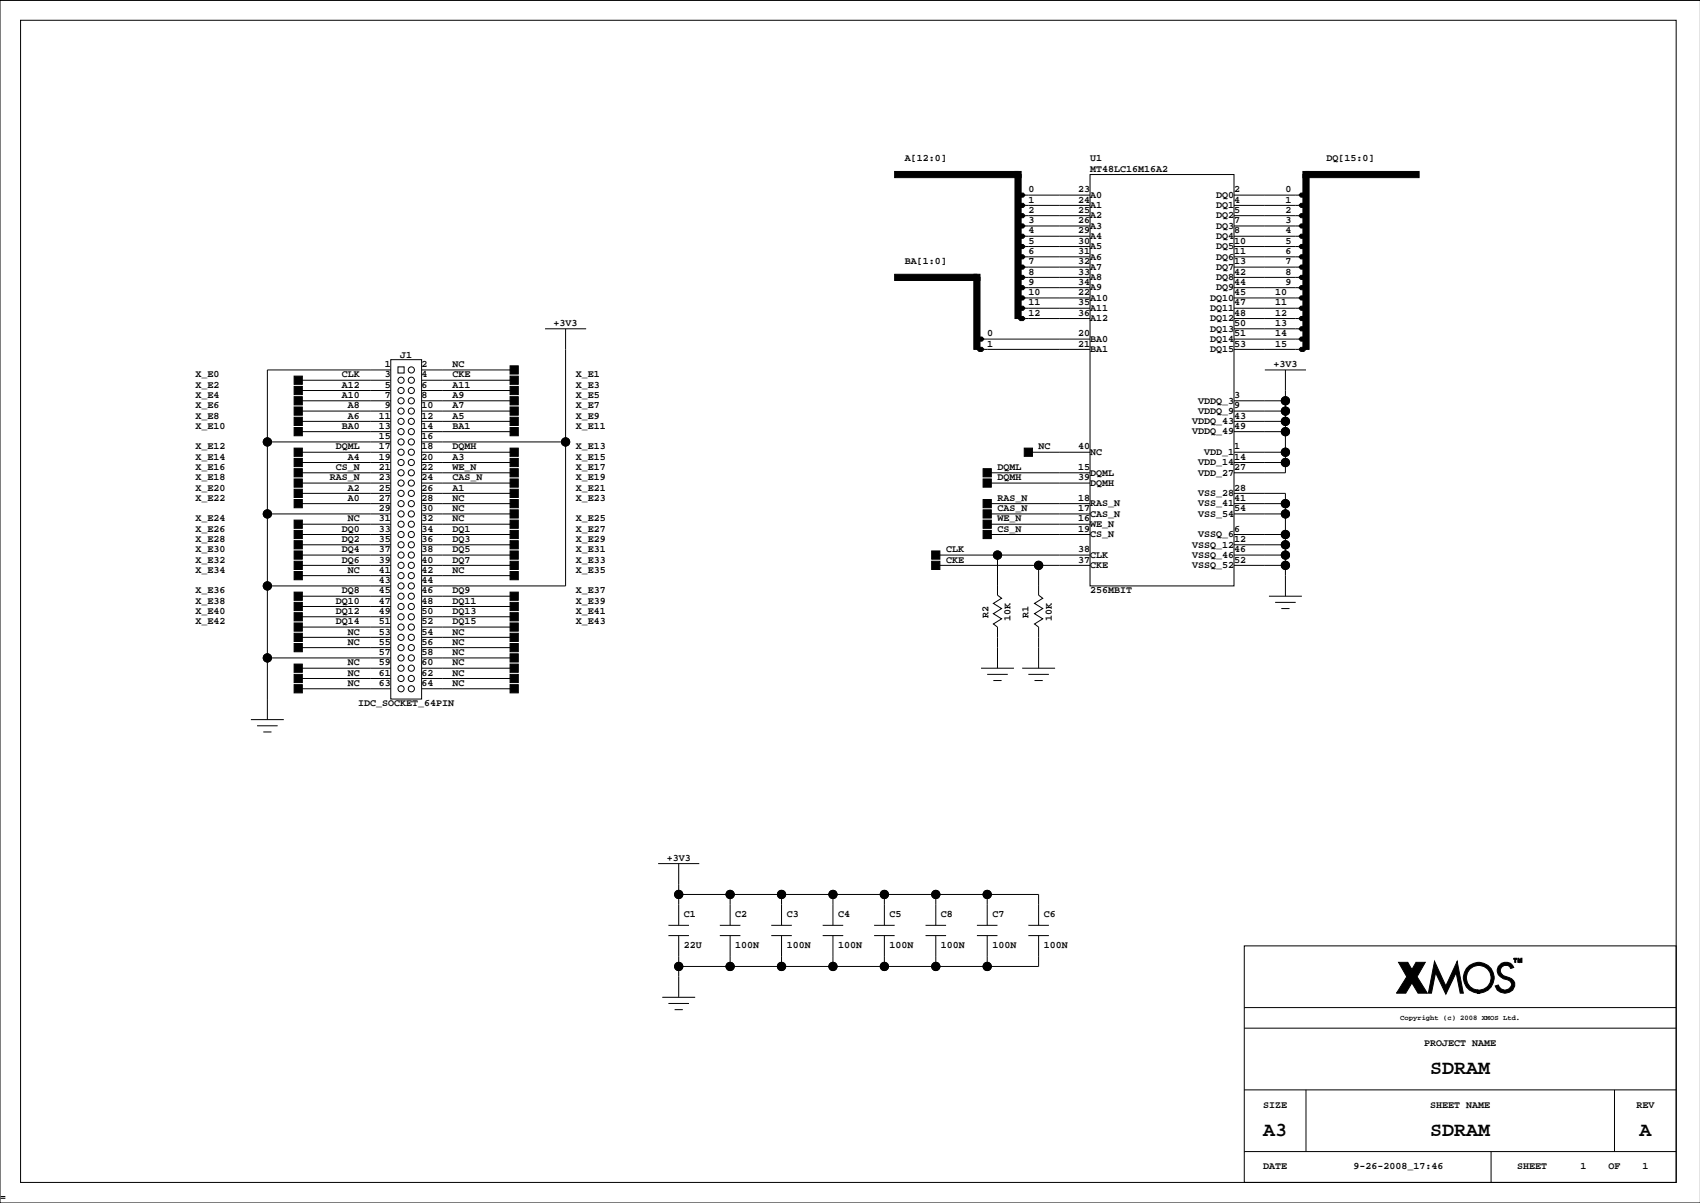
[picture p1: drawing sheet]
<svg xmlns="http://www.w3.org/2000/svg" width="420mm" height="297mm" viewBox="0 0 420 297" stroke-linecap="round" stroke-linejoin="round" font-family="sans-serif">
<g fill="none" stroke="#000" stroke-width=".25">
<path d="M5.1 5h408.8v287h-408.8zM419.9 .1h-419.9v296.9h419.9M253.2 58.3h16M253.2 55.8h16M253.2 53.3h16M253.2 50.7h16M253.2 48.2h16M253.9 58.3h.1M253.9 55.8h.1M253.9 53.3h.1M253.9 50.7h.1M253.9 48.2h.1"/>
<path d="M269.2 43.1h35.5v101.6h-35.5zM304.7 58.3h16M304.7 55.8h16M304.7 53.3h16M304.7 50.7h16M304.7 48.2h16M320 58.3h.1M320 55.8h.1M320 53.3h.1M320 50.7h.1M320 48.2h.1M253.2 78.6h16"/>
<path d="M253.2 76.1h16M253.2 73.6h16M253.2 71h16M253.2 68.5h16M253.2 66h16M253.2 63.4h16M253.2 60.9h16M253.9 78.6h.1M253.9 76.1h.1M253.9 73.6h.1M253.9 71h.1M253.9 68.5h.1"/>
<path d="M253.9 66h.1M253.9 63.4h.1M253.9 60.9h.1M304.7 78.6h16M304.7 76.1h16M304.7 73.6h16M304.7 71h16M304.7 68.5h16M304.7 66h16M304.7 63.4h16M304.7 60.9h16M320 71h.1"/>
<path d="M320 68.5h.1M320 66h.1M320 63.4h.1M320 60.9h.1M320 78.6h.1M320 76.1h.1M320 73.6h.1M73.6 99h22.9M73.6 96.4h22.9M73.6 93.9h22.9M96.5 88.8h7.6v83.8h-7.6zM96.5 91.3h-30.5v86.4"/>
<path d="M98.3 90.6h1.5v1.5h-1.5zM104.1 99h22.9M104.1 91.3h22.9M104.1 96.4h22.9M104.1 93.9h22.9M134.6 81.2h10.1M139.7 81.2v63.5h-35.6M243 86.3h26.2M243 83.7h26.2M243.8 86.3h.1M243.8 83.7h.1M304.7 86.3h16"/>
<path d="M304.7 83.7h16M304.7 81.2h16M304.7 99h12.7M312.3 91.3h10.2M317.4 91.3v25.4h-12.7M320 86.3h.1M320 83.7h.1M320 81.2h.1M66 109.1h30.5M73.6 119.3h22.9M73.6 116.7h22.9M73.6 111.7h22.9"/>
<path d="M73.6 101.5h22.9M73.6 104h22.9M73.6 106.6h22.9M73.6 114.2h22.9M104.1 119.3h22.9M104.1 116.7h22.9M104.1 111.7h22.9M104.1 101.5h22.9M104.1 104h22.9M104.1 106.6h22.9M104.1 114.2h22.9M104.1 109.1h35.6"/>
<path d="M243.8 119.3h25.4M243.8 116.7h25.4M253.9 111.7h15.3M304.7 111.7h12.7M304.7 101.5h12.7M304.7 104h12.7M304.7 106.6h12.7M304.7 114.2h12.7M66 126.9h30.5M73.6 139.6h22.9M73.6 121.8h22.9M73.6 132h22.9"/>
<path d="M73.6 137.1h22.9M73.6 129.4h22.9M73.6 124.4h22.9M73.6 134.5h22.9M104.1 139.6h22.9M104.1 121.8h22.9M104.1 132h22.9M104.1 137.1h22.9M104.1 129.4h22.9M104.1 124.4h22.9M104.1 126.9h22.9M104.1 134.5h22.9"/>
<path d="M231.1 139.6h38.1M231.1 137.1h38.1M243.8 132h25.4M243.8 129.4h25.4M243.8 124.4h25.4M243.8 126.9h25.4M246.3 137.1v9.9l1 .7-2 1.3 2 1.3-2 1.2 2 1.3-2 1.3 1 .7v10.2M256.5 139.6v7.4l1 .7-2 1.3 2 1.3-2 1.2 2 1.3-2 1.3 1 .7v10.2M304.7 139.6h12.7M304.7 121.8h12.7v25.4M304.7 132h12.7M304.7 137.1h12.7"/>
<path d="M304.7 124.4h12.7M304.7 126.9h12.7M304.7 134.5h12.7M66 144.7h30.5M73.6 147.2h22.9M73.6 159.9h22.9M73.6 157.4h22.9M73.6 154.8h22.9M73.6 152.3h22.9M73.6 149.8h22.9M73.6 142.1h22.9M104.1 147.2h22.9"/>
<path d="M104.1 159.9h22.9M104.1 157.4h22.9M104.1 154.8h22.9M104.1 152.3h22.9M104.1 149.8h22.9M104.1 142.1h22.9M313.4 147.2h8.1M314.9 148.7h5.1M316.4 150.3h2M62 177.7h8.1M63.5 179.2h5.1M66 162.4h30.5"/>
<path d="M73.6 170.1h22.9M73.6 167.5h22.9M73.6 165h22.9M104.1 170.1h22.9M104.1 167.5h22.9M104.1 165h22.9M104.1 162.4h22.9M242.3 165h8.1M243.8 166.5h5.1M245.3 168h2M252.4 165h8.1M253.9 166.5h5.1"/>
<path d="M255.5 168h2M65 180.7h2M162.5 213.2h10.2M167.6 213.2v15.3M165.1 228.5h5M165.1 231h5M167.6 231v15.3M167.6 220.9h88.9v7.6M177.8 228.5h5M177.8 231h5M180.3 220.9v7.6M180.3 231v7.6"/>
<path d="M190.5 228.5h5M190.5 231h5M193 220.9v7.6M193 231v7.6M203.2 228.5h5M203.2 231h5M205.7 220.9v7.6M205.7 231v7.6M215.9 228.5h5M215.9 231h5M218.4 220.9v7.6M218.4 231v7.6"/>
<path d="M228.5 228.5h5.1M228.5 231h5.1M231.1 220.9v7.6M231.1 231v7.6M241.2 228.5h5.1M241.2 231h5.1M243.8 220.9v7.6M243.8 231v7.6M253.9 228.5h5.1M253.9 231h5.1M256.5 231v7.6h-88.9M307.3 233.6h106.6v58.4h-106.6z"/>
<path d="M163.5 246.3h8.2M165.1 247.8h5M166.6 249.3h2M307.3 248.8h106.6M307.3 253.9h106.6M307.3 269.1h106.6M322.5 269.1v15.2M398.7 269.1v15.2M307.3 284.3h106.6M368.2 284.3v7.7"/>
<circle cx="99" cy="99" r=".76"/>
<circle cx="99" cy="96.4" r=".76"/>
<circle cx="99" cy="93.9" r=".76"/>
<circle cx="101.6" cy="96.4" r=".76"/>
<circle cx="101.6" cy="99" r=".76"/>
<circle cx="101.6" cy="91.3" r=".76"/>
<circle cx="101.6" cy="93.9" r=".76"/>
<circle cx="317.4" cy="99" r="1.02"/>
<circle cx="66" cy="109.1" r="1.02"/>
<circle cx="99" cy="111.7" r=".76"/>
<circle cx="99" cy="119.3" r=".76"/>
<circle cx="99" cy="104" r=".76"/>
<circle cx="99" cy="109.1" r=".76"/>
<circle cx="99" cy="101.5" r=".76"/>
<circle cx="99" cy="116.7" r=".76"/>
<circle cx="99" cy="114.2" r=".76"/>
<circle cx="99" cy="106.6" r=".76"/>
<circle cx="101.6" cy="111.7" r=".76"/>
<circle cx="101.6" cy="119.3" r=".76"/>
<circle cx="101.6" cy="104" r=".76"/>
<circle cx="101.6" cy="109.1" r=".76"/>
<circle cx="101.6" cy="101.5" r=".76"/>
<circle cx="101.6" cy="116.7" r=".76"/>
<circle cx="101.6" cy="114.2" r=".76"/>
<circle cx="101.6" cy="106.6" r=".76"/>
<circle cx="139.7" cy="109.1" r="1.02"/>
<circle cx="317.4" cy="104" r="1.02"/>
<circle cx="317.4" cy="111.7" r="1.02"/>
<circle cx="317.4" cy="101.5" r="1.02"/>
<circle cx="317.4" cy="114.2" r="1.02"/>
<circle cx="317.4" cy="106.6" r="1.02"/>
<circle cx="66" cy="126.9" r="1.02"/>
<circle cx="99" cy="124.4" r=".76"/>
<circle cx="99" cy="132" r=".76"/>
<circle cx="99" cy="134.5" r=".76"/>
<circle cx="99" cy="126.9" r=".76"/>
<circle cx="99" cy="139.6" r=".76"/>
<circle cx="99" cy="121.8" r=".76"/>
<circle cx="99" cy="137.1" r=".76"/>
<circle cx="99" cy="129.4" r=".76"/>
<circle cx="101.6" cy="124.4" r=".76"/>
<circle cx="101.6" cy="132" r=".76"/>
<circle cx="101.6" cy="134.5" r=".76"/>
<circle cx="101.6" cy="139.6" r=".76"/>
<circle cx="101.6" cy="126.9" r=".76"/>
<circle cx="101.6" cy="121.8" r=".76"/>
<circle cx="101.6" cy="137.1" r=".76"/>
<circle cx="101.6" cy="129.4" r=".76"/>
<circle cx="246.3" cy="137.1" r="1.02"/>
<circle cx="256.5" cy="139.6" r="1.02"/>
<circle cx="317.4" cy="124.4" r="1.02"/>
<circle cx="317.4" cy="132" r="1.02"/>
<circle cx="317.4" cy="139.6" r="1.02"/>
<circle cx="317.4" cy="137.1" r="1.02"/>
<circle cx="317.4" cy="126.9" r="1.02"/>
<circle cx="317.4" cy="134.5" r="1.02"/>
<circle cx="66" cy="144.7" r="1.02"/>
<circle cx="99" cy="159.9" r=".76"/>
<circle cx="99" cy="152.3" r=".76"/>
<circle cx="99" cy="154.8" r=".76"/>
<circle cx="99" cy="147.2" r=".76"/>
<circle cx="99" cy="157.4" r=".76"/>
<circle cx="99" cy="149.8" r=".76"/>
<circle cx="99" cy="142.1" r=".76"/>
<circle cx="99" cy="144.7" r=".76"/>
<circle cx="101.6" cy="159.9" r=".76"/>
<circle cx="101.6" cy="152.3" r=".76"/>
<circle cx="101.6" cy="147.2" r=".76"/>
<circle cx="101.6" cy="154.8" r=".76"/>
<circle cx="101.6" cy="157.4" r=".76"/>
<circle cx="101.6" cy="144.7" r=".76"/>
<circle cx="101.6" cy="142.1" r=".76"/>
<circle cx="101.6" cy="149.8" r=".76"/>
<circle cx="66" cy="162.4" r="1.02"/>
<circle cx="99" cy="167.5" r=".76"/>
<circle cx="99" cy="162.4" r=".76"/>
<circle cx="99" cy="165" r=".76"/>
<circle cx="99" cy="170.1" r=".76"/>
<circle cx="101.6" cy="167.5" r=".76"/>
<circle cx="101.6" cy="162.4" r=".76"/>
<circle cx="101.6" cy="165" r=".76"/>
<circle cx="101.6" cy="170.1" r=".76"/>
<circle cx="167.6" cy="238.6" r="1.02"/>
<circle cx="167.6" cy="220.9" r="1.02"/>
<circle cx="180.3" cy="238.6" r="1.02"/>
<circle cx="180.3" cy="220.9" r="1.02"/>
<circle cx="193" cy="238.6" r="1.02"/>
<circle cx="193" cy="220.9" r="1.02"/>
<circle cx="205.7" cy="238.6" r="1.02"/>
<circle cx="205.7" cy="220.9" r="1.02"/>
<circle cx="218.4" cy="238.6" r="1.02"/>
<circle cx="218.4" cy="220.9" r="1.02"/>
<circle cx="231.1" cy="238.6" r="1.02"/>
<circle cx="231.1" cy="220.9" r="1.02"/>
<circle cx="243.8" cy="238.6" r="1.02"/>
<circle cx="243.8" cy="220.9" r="1.02"/>
</g>
<g fill="#000" stroke="#000" stroke-width=".25">
<path d="M220.9 42.3h30.5v1.6h-30.5z" fill-rule="evenodd"/>
<path d="M250.6 42.3h1.6v1.6h-1.6z" fill-rule="evenodd"/>
<path d="M251.9 57.8h.8l.5 .5-.5 .5h-.8l-.5-.5z" fill-rule="evenodd"/>
<path d="M251.9 55.3h.8l.5 .5-.5 .5h-.8l-.5-.5z" fill-rule="evenodd"/>
<path d="M251.4 53.3l.5-.6h.8l.5 .6-.5 .5h-.8z" fill-rule="evenodd"/>
<path d="M251.9 50.2h.8l.5 .5-.5 .5h-.8l-.5-.5z" fill-rule="evenodd"/>
<path d="M251.9 47.7h.8l.5 .5-.5 .5h-.8l-.5-.5z" fill-rule="evenodd"/>
<path d="M321.2 57.8h.8l.5 .5-.5 .5h-.8l-.5-.5z" fill-rule="evenodd"/>
<path d="M321.2 55.3h.8l.5 .5-.5 .5h-.8l-.5-.5z" fill-rule="evenodd"/>
<path d="M320.7 53.3l.5-.6h.8l.5 .6-.5 .5h-.8z" fill-rule="evenodd"/>
<path d="M321.2 50.2h.8l.5 .5-.5 .5h-.8l-.5-.5z" fill-rule="evenodd"/>
<path d="M321.2 47.7h.8l.5 .5-.5 .5h-.8l-.5-.5z" fill-rule="evenodd"/>
<path d="M321.7 42.3h1.6v1.6h-1.6z" fill-rule="evenodd"/>
<path d="M322.5 42.3h27.9v1.6h-27.9z" fill-rule="evenodd"/>
<path d="M220.9 67.7h20.3v1.6h-20.3z" fill-rule="evenodd"/>
<path d="M240.5 67.7h1.5v1.6h-1.5z" fill-rule="evenodd"/>
<path d="M250.6 43.1h1.6v35.5h-1.6z" fill-rule="evenodd"/>
<path d="M251.9 78.1h.8l.5 .5-.5 .6h-.8l-.5-.6z" fill-rule="evenodd"/>
<path d="M251.9 75.6h.8l.5 .5-.5 .5h-.8l-.5-.5z" fill-rule="evenodd"/>
<path d="M251.4 73.6l.5-.5h.8l.5 .5-.5 .5h-.8z" fill-rule="evenodd"/>
<path d="M251.9 70.5h.8l.5 .5-.5 .5h-.8l-.5-.5z" fill-rule="evenodd"/>
<path d="M251.9 68h.8l.5 .5-.5 .5h-.8l-.5-.5z" fill-rule="evenodd"/>
<path d="M251.4 66l.5-.6h.8l.5 .6-.5 .5h-.8z" fill-rule="evenodd"/>
<path d="M251.9 62.9h.8l.5 .5-.5 .5h-.8l-.5-.5z" fill-rule="evenodd"/>
<path d="M251.4 60.9l.5-.5h.8l.5 .5-.5 .5h-.8z" fill-rule="evenodd"/>
<path d="M321.2 70.5h.8l.5 .5-.5 .5h-.8l-.5-.5z" fill-rule="evenodd"/>
<path d="M321.2 68h.8l.5 .5-.5 .5h-.8l-.5-.5z" fill-rule="evenodd"/>
<path d="M320.7 66l.5-.6h.8l.5 .6-.5 .5h-.8z" fill-rule="evenodd"/>
<path d="M321.2 62.9h.8l.5 .5-.5 .5h-.8l-.5-.5z" fill-rule="evenodd"/>
<path d="M320.7 60.9l.5-.5h.8l.5 .5-.5 .5h-.8z" fill-rule="evenodd"/>
<path d="M321.2 78.1h.8l.5 .5-.5 .6h-.8l-.5-.6z" fill-rule="evenodd"/>
<path d="M321.2 75.6h.8l.5 .5-.5 .5h-.8l-.5-.5z" fill-rule="evenodd"/>
<path d="M320.7 73.6l.5-.5h.8l.5 .5-.5 .5h-.8z" fill-rule="evenodd"/>
<path d="M72.6 92.9h2.1v2h-2.1z" fill-rule="evenodd"/>
<path d="M72.6 97.9h2.1v2.1h-2.1z" fill-rule="evenodd"/>
<path d="M72.6 95.4h2.1v2h-2.1z" fill-rule="evenodd"/>
<path d="M126 92.9h2v2h-2z" fill-rule="evenodd"/>
<path d="M126 95.4h2v2h-2z" fill-rule="evenodd"/>
<path d="M126 97.9h2v2.1h-2z" fill-rule="evenodd"/>
<path d="M126 90.3h2v2.1h-2z" fill-rule="evenodd"/>
<path d="M240.5 68.5h1.5v17.8h-1.5z" fill-rule="evenodd"/>
<path d="M241.2 86.3l.6-.5h.7l.5 .5-.5 .5h-.7z" fill-rule="evenodd"/>
<path d="M241.2 83.7l.6-.5h.7l.5 .5-.5 .5h-.7z" fill-rule="evenodd"/>
<path d="M321.2 85.8h.8l.5 .5-.5 .5h-.8l-.5-.5z" fill-rule="evenodd"/>
<path d="M321.2 83.2h.8l.5 .5-.5 .5h-.8l-.5-.5z" fill-rule="evenodd"/>
<path d="M320.7 81.2l.5-.5h.8l.5 .5-.5 .5h-.8z" fill-rule="evenodd"/>
<path d="M321.7 43.1h1.6v43.2h-1.6z" fill-rule="evenodd"/>
<path d="M72.6 115.7h2.1v2.1h-2.1z" fill-rule="evenodd"/>
<path d="M72.6 110.6h2.1v2.1h-2.1z" fill-rule="evenodd"/>
<path d="M72.6 113.2h2.1v2h-2.1z" fill-rule="evenodd"/>
<path d="M72.6 103h2.1v2.1h-2.1z" fill-rule="evenodd"/>
<path d="M72.6 100.5h2.1v2h-2.1z" fill-rule="evenodd"/>
<path d="M72.6 105.6h2.1v2h-2.1z" fill-rule="evenodd"/>
<path d="M126 115.7h2v2.1h-2z" fill-rule="evenodd"/>
<path d="M126 110.6h2v2.1h-2z" fill-rule="evenodd"/>
<path d="M126 105.6h2v2h-2z" fill-rule="evenodd"/>
<path d="M126 113.2h2v2h-2z" fill-rule="evenodd"/>
<path d="M126 103h2v2.1h-2z" fill-rule="evenodd"/>
<path d="M126 100.5h2v2h-2z" fill-rule="evenodd"/>
<path d="M242.8 115.7h2v2.1h-2z" fill-rule="evenodd"/>
<path d="M252.9 110.6h2.1v2.1h-2.1z" fill-rule="evenodd"/>
<path d="M72.6 118.3h2.1v2h-2.1z" fill-rule="evenodd"/>
<path d="M72.6 136h2.1v2.1h-2.1z" fill-rule="evenodd"/>
<path d="M72.6 133.5h2.1v2h-2.1z" fill-rule="evenodd"/>
<path d="M72.6 131h2.1v2h-2.1z" fill-rule="evenodd"/>
<path d="M72.6 123.3h2.1v2.1h-2.1z" fill-rule="evenodd"/>
<path d="M72.6 120.8h2.1v2h-2.1z" fill-rule="evenodd"/>
<path d="M72.6 128.4h2.1v2.1h-2.1z" fill-rule="evenodd"/>
<path d="M126 118.3h2v2h-2z" fill-rule="evenodd"/>
<path d="M126 136h2v2.1h-2z" fill-rule="evenodd"/>
<path d="M126 133.5h2v2h-2z" fill-rule="evenodd"/>
<path d="M126 131h2v2h-2z" fill-rule="evenodd"/>
<path d="M126 120.8h2v2h-2z" fill-rule="evenodd"/>
<path d="M126 125.9h2v2h-2z" fill-rule="evenodd"/>
<path d="M126 128.4h2v2.1h-2z" fill-rule="evenodd"/>
<path d="M126 123.3h2v2.1h-2z" fill-rule="evenodd"/>
<path d="M230.1 136h2v2.1h-2z" fill-rule="evenodd"/>
<path d="M242.8 123.3h2v2.1h-2z" fill-rule="evenodd"/>
<path d="M242.8 125.9h2v2h-2z" fill-rule="evenodd"/>
<path d="M242.8 128.4h2v2.1h-2z" fill-rule="evenodd"/>
<path d="M242.8 131h2v2h-2z" fill-rule="evenodd"/>
<path d="M242.8 118.3h2v2h-2z" fill-rule="evenodd"/>
<path d="M72.6 138.6h2.1v2h-2.1z" fill-rule="evenodd"/>
<path d="M72.6 153.8h2.1v2h-2.1z" fill-rule="evenodd"/>
<path d="M72.6 151.3h2.1v2h-2.1z" fill-rule="evenodd"/>
<path d="M72.6 148.7h2.1v2.1h-2.1z" fill-rule="evenodd"/>
<path d="M72.6 146.2h2.1v2h-2.1z" fill-rule="evenodd"/>
<path d="M72.6 156.4h2.1v2h-2.1z" fill-rule="evenodd"/>
<path d="M72.6 141.1h2.1v2h-2.1z" fill-rule="evenodd"/>
<path d="M126 153.8h2v2h-2z" fill-rule="evenodd"/>
<path d="M126 151.3h2v2h-2z" fill-rule="evenodd"/>
<path d="M126 148.7h2v2.1h-2z" fill-rule="evenodd"/>
<path d="M126 146.2h2v2h-2z" fill-rule="evenodd"/>
<path d="M126 138.6h2v2h-2z" fill-rule="evenodd"/>
<path d="M126 156.4h2v2h-2z" fill-rule="evenodd"/>
<path d="M126 141.1h2v2h-2z" fill-rule="evenodd"/>
<path d="M230.1 138.6h2v2h-2z" fill-rule="evenodd"/>
<path d="M72.6 158.9h2.1v2h-2.1z" fill-rule="evenodd"/>
<path d="M72.6 164h2.1v2h-2.1z" fill-rule="evenodd"/>
<path d="M72.6 166.5h2.1v2h-2.1z" fill-rule="evenodd"/>
<path d="M72.6 169.1h2.1v2h-2.1z" fill-rule="evenodd"/>
<path d="M126 158.9h2v2h-2z" fill-rule="evenodd"/>
<path d="M126 161.4h2v2.1h-2z" fill-rule="evenodd"/>
<path d="M126 164h2v2h-2z" fill-rule="evenodd"/>
<path d="M126 166.5h2v2h-2z" fill-rule="evenodd"/>
<path d="M126 169.1h2v2h-2z" fill-rule="evenodd"/>
<path d="M370 238.6a2.13 2.13 0 0 1 2-1 2.13 2.13 0 0 1 1.8 1.3l-.8 .2a1.34 1.34 0 0 0-2.1-.3 1.34 1.34 0 0 0 .4 2.1 3.7 3.7 0 0 1 2.8 1.8 2.46 2.46 0 0 1-2.1 2.5 2.46 2.46 0 0 1-2.8-1.7l.8-.3a1.68 1.68 0 0 0 1.8 1.3 1.68 1.68 0 0 0 1.5-1.6 1.95 1.95 0 0 0-2-1.2 2.11 2.11 0 0 1-1.3-3.1z" fill-rule="evenodd"/>
<path d="M373.8 236.6h.8v.3h-.3v.7h-.2v-.7h-.3z" fill-rule="evenodd"/>
<path d="M374.8 236.6h.3l.2 .5 .3-.5h.2v1h-.2v-.5l-.3 .5-.2-.5v.5h-.3z" fill-rule="evenodd"/>
<path d="M345.4 237.6h2.2l1.1 1.8 1-1.8h2.3l-2.1 3.6 2.6 4h-2.3l-1.5-2.5-1.6 2.5h-2.2l2.5-4z" fill-rule="evenodd"/>
<path d="M354.2 237.4l2.8 6.1 2.8-6.1 1.6 7.8h-.8l-1-5-2.6 5.3-2.5-5.3-1 5h-.8z" fill-rule="evenodd"/>
<path d="M362.1 239.1a3.8 3.8 0 0 1 6.5 .8 3.8 3.8 0 0 1-3.7 5.3v-.7a3.1 3.1 0 0 0 3.1-4.1 3.1 3.1 0 0 0-4.9-1.2 3.1 3.1 0 0 0 .8 5l1 .3v.7h.5a3.8 3.8 0 0 1-3.6-2 3.8 3.8 0 0 1 .3-4.1z" fill-rule="evenodd"/>
<circle cx="317.4" cy="99" r="1.02"/>
<circle cx="66" cy="109.1" r="1.02"/>
<circle cx="139.7" cy="109.1" r="1.02"/>
<circle cx="317.4" cy="104" r="1.02"/>
<circle cx="317.4" cy="111.7" r="1.02"/>
<circle cx="317.4" cy="101.5" r="1.02"/>
<circle cx="317.4" cy="114.2" r="1.02"/>
<circle cx="317.4" cy="106.6" r="1.02"/>
<circle cx="66" cy="126.9" r="1.02"/>
<circle cx="246.3" cy="137.1" r="1.02"/>
<circle cx="256.5" cy="139.6" r="1.02"/>
<circle cx="317.4" cy="124.4" r="1.02"/>
<circle cx="317.4" cy="132" r="1.02"/>
<circle cx="317.4" cy="139.6" r="1.02"/>
<circle cx="317.4" cy="137.1" r="1.02"/>
<circle cx="317.4" cy="126.9" r="1.02"/>
<circle cx="317.4" cy="134.5" r="1.02"/>
<circle cx="66" cy="144.7" r="1.02"/>
<circle cx="66" cy="162.4" r="1.02"/>
<circle cx="167.6" cy="238.6" r="1.02"/>
<circle cx="167.6" cy="220.9" r="1.02"/>
<circle cx="180.3" cy="238.6" r="1.02"/>
<circle cx="180.3" cy="220.9" r="1.02"/>
<circle cx="193" cy="238.6" r="1.02"/>
<circle cx="193" cy="220.9" r="1.02"/>
<circle cx="205.7" cy="238.6" r="1.02"/>
<circle cx="205.7" cy="220.9" r="1.02"/>
<circle cx="218.4" cy="238.6" r="1.02"/>
<circle cx="218.4" cy="220.9" r="1.02"/>
<circle cx="231.1" cy="238.6" r="1.02"/>
<circle cx="231.1" cy="220.9" r="1.02"/>
<circle cx="243.8" cy="238.6" r="1.02"/>
<circle cx="243.8" cy="220.9" r="1.02"/>
</g>
<g font-size="4.9">
<text x="353.2" y="265.2">SDRAM</text>
<text x="311.9" y="280.4">A3</text>
<text x="353.2" y="280.4">SDRAM</text>
<text x="404.8" y="280.4">A</text>
</g>
<g font-size="2.5">
<text x="223.5" y="39.9">A[12:0]</text>
<text x="269.2" y="39.9">U1</text>
<text x="327.6" y="39.9">DQ[15:0]</text>
<text x="253.9" y="47.5">0</text>
<text x="266.2" y="47.5">23</text>
<text x="269.2" y="42.4">MT48LC16M16A2</text>
<text x="304.7" y="47.5">2</text>
<text x="317.4" y="47.5">0</text>
<text x="253.9" y="52.6">2</text>
<text x="253.9" y="50">1</text>
<text x="266.2" y="50">24</text>
<text x="266.2" y="52.6">25</text>
<text x="269.2" y="53.9">A2</text>
<text x="269.2" y="51.4">A1</text>
<text x="269.2" y="48.9">A0</text>
<text x="300.3" y="53.9">DQ2</text>
<text x="300.3" y="51.4">DQ1</text>
<text x="300.3" y="48.9">DQ0</text>
<text x="304.7" y="50">4</text>
<text x="304.7" y="52.6">5</text>
<text x="317.4" y="52.6">2</text>
<text x="317.4" y="50">1</text>
<text x="253.9" y="57.6">4</text>
<text x="253.9" y="55.1">3</text>
<text x="266.2" y="55.1">26</text>
<text x="266.2" y="57.6">29</text>
<text x="269.2" y="59">A4</text>
<text x="269.2" y="56.5">A3</text>
<text x="300.3" y="59">DQ4</text>
<text x="300.3" y="56.5">DQ3</text>
<text x="304.7" y="55.1">7</text>
<text x="304.7" y="57.6">8</text>
<text x="317.4" y="57.6">4</text>
<text x="317.4" y="55.1">3</text>
<text x="223.5" y="65.3">BA[1:0]</text>
<text x="253.9" y="65.3">7</text>
<text x="253.9" y="62.7">6</text>
<text x="253.9" y="60.2">5</text>
<text x="266.2" y="60.2">30</text>
<text x="266.2" y="62.7">31</text>
<text x="266.2" y="65.3">32</text>
<text x="269.2" y="64.1">A6</text>
<text x="269.2" y="61.6">A5</text>
<text x="300.3" y="64.1">DQ6</text>
<text x="300.3" y="61.6">DQ5</text>
<text x="304.7" y="60.2">10</text>
<text x="304.7" y="62.7">11</text>
<text x="304.7" y="65.3">13</text>
<text x="317.4" y="65.3">7</text>
<text x="317.4" y="62.7">6</text>
<text x="317.4" y="60.2">5</text>
<text x="253.9" y="70.3">9</text>
<text x="253.9" y="67.8">8</text>
<text x="266.2" y="67.8">33</text>
<text x="266.2" y="70.3">34</text>
<text x="269.2" y="71.7">A9</text>
<text x="269.2" y="69.2">A8</text>
<text x="269.2" y="66.6">A7</text>
<text x="300.3" y="71.7">DQ9</text>
<text x="300.3" y="69.2">DQ8</text>
<text x="300.3" y="66.6">DQ7</text>
<text x="304.7" y="67.8">42</text>
<text x="304.7" y="70.3">44</text>
<text x="317.4" y="70.3">9</text>
<text x="317.4" y="67.8">8</text>
<text x="253.9" y="77.9">12</text>
<text x="253.9" y="75.4">11</text>
<text x="253.9" y="72.9">10</text>
<text x="266.2" y="72.9">22</text>
<text x="266.2" y="75.4">35</text>
<text x="266.2" y="77.9">36</text>
<text x="269.2" y="76.8">A11</text>
<text x="269.2" y="74.3">A10</text>
<text x="298.8" y="76.8">DQ11</text>
<text x="298.8" y="74.3">DQ10</text>
<text x="304.7" y="72.9">45</text>
<text x="304.7" y="75.4">47</text>
<text x="304.7" y="77.9">48</text>
<text x="314.9" y="77.9">12</text>
<text x="314.9" y="75.4">11</text>
<text x="314.9" y="72.9">10</text>
<text x="136.7" y="80.5">+3V3</text>
<text x="243.8" y="83">0</text>
<text x="266.2" y="83">20</text>
<text x="269.2" y="79.3">A12</text>
<text x="298.8" y="81.9">DQ13</text>
<text x="298.8" y="79.3">DQ12</text>
<text x="304.7" y="80.5">50</text>
<text x="304.7" y="83">51</text>
<text x="314.9" y="83">14</text>
<text x="314.9" y="80.5">13</text>
<text x="98.8" y="88.4">J1</text>
<text x="243.8" y="85.6">1</text>
<text x="266.2" y="85.6">21</text>
<text x="269.2" y="87">BA1</text>
<text x="269.2" y="84.4">BA0</text>
<text x="298.8" y="87">DQ15</text>
<text x="298.8" y="84.4">DQ14</text>
<text x="304.7" y="85.6">53</text>
<text x="314.9" y="85.6">15</text>
<text x="48.2" y="93.2">X_E0</text>
<text x="48.2" y="95.7">X_E2</text>
<text x="84.4" y="93.2">CLK</text>
<text x="84.4" y="95.7">A12</text>
<text x="95" y="90.6">1</text>
<text x="95" y="93.2">3</text>
<text x="95" y="95.7">5</text>
<text x="104.1" y="95.7">6</text>
<text x="104.1" y="93.2">4</text>
<text x="104.1" y="90.6">2</text>
<text x="111.7" y="93.2">CKE</text>
<text x="111.7" y="95.7">A11</text>
<text x="111.7" y="90.6">NC</text>
<text x="142.2" y="95.7">X_E3</text>
<text x="142.2" y="93.2">X_E1</text>
<text x="314.5" y="90.6">+3V3</text>
<text x="48.2" y="98.3">X_E4</text>
<text x="48.2" y="100.8">X_E6</text>
<text x="84.4" y="98.3">A10</text>
<text x="85.9" y="100.8">A8</text>
<text x="95" y="98.3">7</text>
<text x="95" y="100.8">9</text>
<text x="104.1" y="98.3">8</text>
<text x="104.1" y="100.8">10</text>
<text x="111.7" y="100.8">A7</text>
<text x="111.7" y="98.3">A9</text>
<text x="142.2" y="100.8">X_E7</text>
<text x="142.2" y="98.3">X_E5</text>
<text x="295.8" y="99.7">VDDQ_3</text>
<text x="304.7" y="100.8">9</text>
<text x="304.7" y="98.3">3</text>
<text x="48.2" y="103.3">X_E8</text>
<text x="48.2" y="105.9">X_E10</text>
<text x="84.4" y="105.9">BA0</text>
<text x="85.9" y="103.3">A6</text>
<text x="93.5" y="103.3">11</text>
<text x="93.5" y="105.9">13</text>
<text x="104.1" y="103.3">12</text>
<text x="104.1" y="105.9">14</text>
<text x="111.7" y="105.9">BA1</text>
<text x="111.7" y="103.3">A5</text>
<text x="142.2" y="105.9">X_E11</text>
<text x="142.2" y="103.3">X_E9</text>
<text x="294.4" y="104.7">VDDQ_43</text>
<text x="294.4" y="107.3">VDDQ_49</text>
<text x="295.8" y="102.2">VDDQ_9</text>
<text x="304.7" y="105.9">49</text>
<text x="304.7" y="103.3">43</text>
<text x="48.2" y="113.5">X_E14</text>
<text x="48.2" y="111">X_E12</text>
<text x="83" y="111">DQML</text>
<text x="85.9" y="113.5">A4</text>
<text x="93.5" y="108.4">15</text>
<text x="93.5" y="111">17</text>
<text x="93.5" y="113.5">19</text>
<text x="104.1" y="108.4">16</text>
<text x="104.1" y="111">18</text>
<text x="104.1" y="113.5">20</text>
<text x="111.7" y="111">DQMH</text>
<text x="111.7" y="113.5">A3</text>
<text x="142.2" y="113.5">X_E15</text>
<text x="142.2" y="111">X_E13</text>
<text x="256.5" y="111">NC</text>
<text x="266.2" y="111">40</text>
<text x="269.2" y="112.4">NC</text>
<text x="297.3" y="112.4">VDD_1</text>
<text x="304.7" y="113.5">14</text>
<text x="304.7" y="111">1</text>
<text x="48.2" y="118.6">X_E18</text>
<text x="48.2" y="116">X_E16</text>
<text x="81.5" y="118.6">RAS_N</text>
<text x="83" y="116">CS_N</text>
<text x="93.5" y="116">21</text>
<text x="93.5" y="118.6">23</text>
<text x="104.1" y="116">22</text>
<text x="104.1" y="118.6">24</text>
<text x="111.7" y="118.6">CAS_N</text>
<text x="111.7" y="116">WE_N</text>
<text x="142.2" y="118.6">X_E19</text>
<text x="142.2" y="116">X_E17</text>
<text x="246.3" y="118.6">DQMH</text>
<text x="246.3" y="116">DQML</text>
<text x="266.2" y="116">15</text>
<text x="266.2" y="118.6">39</text>
<text x="269.2" y="120">DQMH</text>
<text x="269.2" y="117.4">DQML</text>
<text x="295.8" y="114.9">VDD_14</text>
<text x="295.8" y="117.4">VDD_27</text>
<text x="304.7" y="116">27</text>
<text x="48.2" y="123.7">X_E22</text>
<text x="48.2" y="121.1">X_E20</text>
<text x="85.9" y="123.7">A0</text>
<text x="85.9" y="121.1">A2</text>
<text x="93.5" y="121.1">25</text>
<text x="93.5" y="123.7">27</text>
<text x="104.1" y="121.1">26</text>
<text x="104.1" y="123.7">28</text>
<text x="111.7" y="121.1">A1</text>
<text x="111.7" y="123.7">NC</text>
<text x="142.2" y="123.7">X_E23</text>
<text x="142.2" y="121.1">X_E21</text>
<text x="246.3" y="123.7">RAS_N</text>
<text x="266.2" y="123.7">18</text>
<text x="269.2" y="125.1">RAS_N</text>
<text x="295.8" y="122.5">VSS_28</text>
<text x="295.8" y="125.1">VSS_41</text>
<text x="304.7" y="123.7">41</text>
<text x="304.7" y="121.1">28</text>
<text x="48.2" y="131.3">X_E26</text>
<text x="48.2" y="128.7">X_E24</text>
<text x="84.4" y="131.3">DQ0</text>
<text x="85.9" y="128.7">NC</text>
<text x="93.5" y="126.2">29</text>
<text x="93.5" y="128.7">31</text>
<text x="93.5" y="131.3">33</text>
<text x="104.1" y="126.2">30</text>
<text x="104.1" y="128.7">32</text>
<text x="104.1" y="131.3">34</text>
<text x="111.7" y="131.3">DQ1</text>
<text x="111.7" y="126.2">NC</text>
<text x="111.7" y="128.7">NC</text>
<text x="142.2" y="131.3">X_E27</text>
<text x="142.2" y="128.7">X_E25</text>
<text x="246.3" y="126.2">CAS_N</text>
<text x="246.3" y="128.7">WE_N</text>
<text x="246.3" y="131.3">CS_N</text>
<text x="266.2" y="126.2">17</text>
<text x="266.2" y="128.7">16</text>
<text x="266.2" y="131.3">19</text>
<text x="269.2" y="130.1">WE_N</text>
<text x="269.2" y="127.6">CAS_N</text>
<text x="295.8" y="127.6">VSS_54</text>
<text x="304.7" y="126.2">54</text>
<text x="304.7" y="131.3">6</text>
<text x="48.2" y="136.4">X_E30</text>
<text x="48.2" y="133.8">X_E28</text>
<text x="84.4" y="136.4">DQ4</text>
<text x="84.4" y="133.8">DQ2</text>
<text x="93.5" y="133.8">35</text>
<text x="93.5" y="136.4">37</text>
<text x="104.1" y="133.8">36</text>
<text x="104.1" y="136.4">38</text>
<text x="111.7" y="136.4">DQ5</text>
<text x="111.7" y="133.8">DQ3</text>
<text x="142.2" y="136.4">X_E31</text>
<text x="142.2" y="133.8">X_E29</text>
<text x="233.6" y="136.4">CLK</text>
<text x="266.2" y="136.4">38</text>
<text x="269.2" y="132.7">CS_N</text>
<text x="269.2" y="137.7">CLK</text>
<text x="294.4" y="137.7">VSSQ_46</text>
<text x="294.4" y="135.2">VSSQ_12</text>
<text x="295.8" y="132.7">VSSQ_6</text>
<text x="304.7" y="133.8">12</text>
<text x="304.7" y="136.4">46</text>
<text x="48.2" y="141.4">X_E34</text>
<text x="48.2" y="138.9">X_E32</text>
<text x="84.4" y="138.9">DQ6</text>
<text x="85.9" y="141.4">NC</text>
<text x="93.5" y="138.9">39</text>
<text x="93.5" y="141.4">41</text>
<text x="93.5" y="144">43</text>
<text x="104.1" y="138.9">40</text>
<text x="104.1" y="141.4">42</text>
<text x="104.1" y="144">44</text>
<text x="111.7" y="138.9">DQ7</text>
<text x="111.7" y="141.4">NC</text>
<text x="142.2" y="141.4">X_E35</text>
<text x="142.2" y="138.9">X_E33</text>
<text x="233.6" y="138.9">CKE</text>
<text x="266.2" y="138.9">37</text>
<text x="269.2" y="140.3">CKE</text>
<text x="294.4" y="140.3">VSSQ_52</text>
<text x="304.7" y="138.9">52</text>
<text x="48.2" y="146.5">X_E36</text>
<text x="48.2" y="149.1">X_E38</text>
<text x="83" y="149.1">DQ10</text>
<text x="84.4" y="146.5">DQ8</text>
<text x="93.5" y="146.5">45</text>
<text x="93.5" y="149.1">47</text>
<text x="104.1" y="146.5">46</text>
<text x="104.1" y="149.1">48</text>
<text x="111.7" y="149.1">DQ11</text>
<text x="111.7" y="146.5">DQ9</text>
<text x="142.2" y="149.1">X_E39</text>
<text x="142.2" y="146.5">X_E37</text>
<text x="269.2" y="146.5">256MBIT</text>
<text x="48.2" y="151.6">X_E40</text>
<text x="48.2" y="154.1">X_E42</text>
<text x="83" y="154.1">DQ14</text>
<text x="83" y="151.6">DQ12</text>
<text x="93.5" y="151.6">49</text>
<text x="93.5" y="154.1">51</text>
<text x="104.1" y="151.6">50</text>
<text x="104.1" y="154.1">52</text>
<text x="111.7" y="154.1">DQ15</text>
<text x="111.7" y="151.6">DQ13</text>
<text x="142.2" y="154.1">X_E43</text>
<text x="142.2" y="151.6">X_E41</text>
<text x="244.1" y="152.5" transform="rotate(-90 244.1 152.5)">R2</text>
<text x="249.6" y="153.2" transform="rotate(-90 249.6 153.2)">10K</text>
<text x="254" y="152.5" transform="rotate(-90 254 152.5)">R1</text>
<text x="259.7" y="153.2" transform="rotate(-90 259.7 153.2)">10K</text>
<text x="85.9" y="156.7">NC</text>
<text x="85.9" y="159.2">NC</text>
<text x="93.5" y="156.7">53</text>
<text x="93.5" y="159.2">55</text>
<text x="93.5" y="161.7">57</text>
<text x="104.1" y="156.7">54</text>
<text x="104.1" y="159.2">56</text>
<text x="104.1" y="161.7">58</text>
<text x="111.7" y="156.7">NC</text>
<text x="111.7" y="159.2">NC</text>
<text x="111.7" y="161.7">NC</text>
<text x="85.9" y="164.3">NC</text>
<text x="85.9" y="166.8">NC</text>
<text x="93.5" y="164.3">59</text>
<text x="93.5" y="166.8">61</text>
<text x="104.1" y="164.3">60</text>
<text x="104.1" y="166.8">62</text>
<text x="111.7" y="164.3">NC</text>
<text x="111.7" y="166.8">NC</text>
<text x="85.9" y="169.4">NC</text>
<text x="93.5" y="169.4">63</text>
<text x="104.1" y="169.4">64</text>
<text x="111.7" y="169.4">NC</text>
<text x="88.5" y="174.4">IDC_SOCKET_64PIN</text>
<text x="164.6" y="212.5">+3V3</text>
<text x="168.9" y="226.5">C1</text>
<text x="181.6" y="226.5">C2</text>
<text x="194.3" y="226.5">C3</text>
<text x="207" y="226.5">C4</text>
<text x="219.7" y="226.5">C5</text>
<text x="232.4" y="226.5">C8</text>
<text x="245.1" y="226.5">C7</text>
<text x="257.8" y="226.5">C6</text>
<text x="168.9" y="234">22U</text>
<text x="181.6" y="234">100N</text>
<text x="194.3" y="234">100N</text>
<text x="207" y="234">100N</text>
<text x="219.7" y="234">100N</text>
<text x="232.4" y="234">100N</text>
<text x="245.1" y="234">100N</text>
<text x="257.8" y="234">100N</text>
<text x="351.7" y="258.2">PROJECT NAME</text>
<text x="311.9" y="273.5">SIZE</text>
<text x="353.2" y="273.5">SHEET NAME</text>
<text x="404.1" y="273.5">REV</text>
<text x="311.9" y="288.7">DATE</text>
<text x="334.2" y="288.7">9-26-2008_17:46</text>
<text x="374.7" y="288.7">SHEET</text>
<text x="390.3" y="288.7">1</text>
<text x="397.2" y="288.7">OF</text>
<text x="405.6" y="288.7">1</text>
<text x="0" y="296.3">=</text>
</g>
<text font-size="1.8" x="345.8" y="251.8">Copyright (c) 2008 XMOS Ltd.</text>
</svg>
